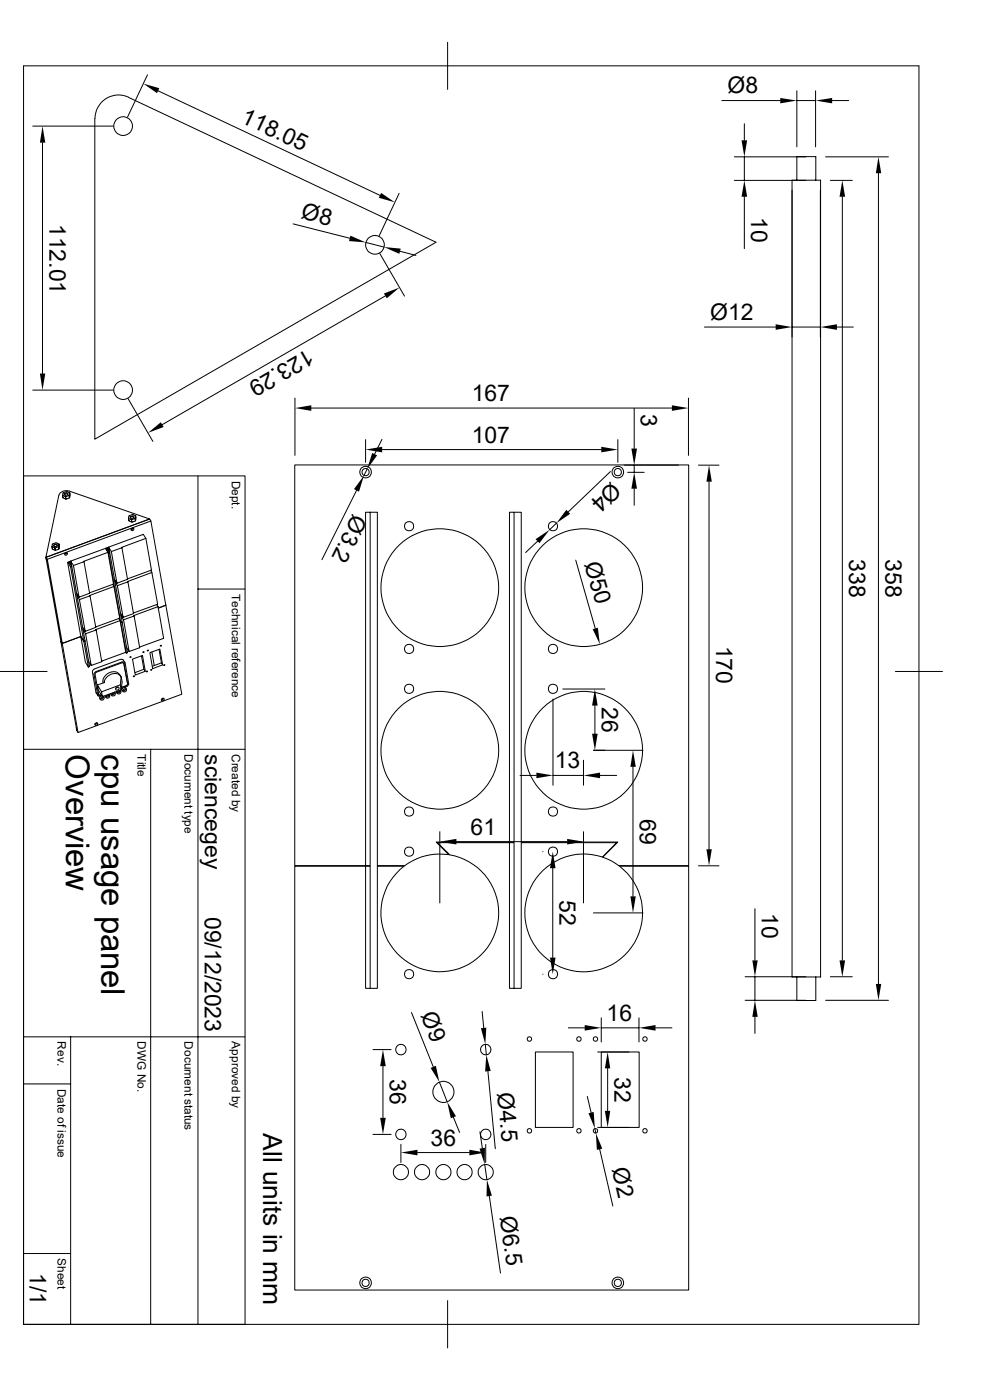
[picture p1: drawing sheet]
<svg xmlns="http://www.w3.org/2000/svg" width="210mm" height="297mm" viewBox="0 0 210 297" stroke-linecap="round" stroke-linejoin="round" font-family="sans-serif">
<g fill="none" stroke="#000" stroke-width=".21">
<path d="M5 14h189.9v267h-189.9zM31.3 15.9l-4.2 8.9M33.5 19.3l47.1 22.1M95 9v10M169 19.3v11.9M173 19.3v11.9M6.9 26.8h17.1M9 30.3v48.9M27.3 20.6a5 5 0 0 0-7.1 4.5M27.3 20.7l65.2 30.7-72.4 41.8v-68.1M153.1 21.3h12.4M155.8 38.3h15.1"/>
<path d="M155.8 33.3h15.1M157.9 26.2v3.6M157.9 33.3v5M168 38.2h6.1v169.1h-6.1zM169 38.2v-5h4.1v5M169 21.3h4M175.1 33.3h13.4M176.1 38.3h4.7M176.5 21.3h3.5M186.4 36.7v172M62.2 47.5l12 3M77.6 51.4l3.8 1"/>
<path d="M80.6 53.8l5.2 9M84.7 41l-4.3 9M84.8 53.3l3.4 .9M157.9 41.7v11M178.7 41.7v162.1M81.7 62.8l-47.3 27.3M149.4 69.4h15.1M168 69.4h6M177.5 69.4h3.5M6.9 82.8h17.1M27.2 84.6l5.2 9M62.6 84.5v12.1"/>
<path d="M66 86.6h76.5M77.6 93.3v4.8M77.9 99.5l-.7 1.4M81 93.2l-1.5 3.2M81.1 95.4h46.5M131.1 93.3v4.8M132.4 98.7h11.5M134.5 86.6v8.6M134.5 98.7v1.5M146 84.5v12.1M148.2 98.7h4.3M5 101h47v180h-47"/>
<path d="M10 118.7l-.3-.5 3.2 17.9 .3 .4M11 116l.6 .2 .1 .5-.6-.3M11.1 116.4v.1M11.5 115.5h.6a.37 .37 0 0 1-.3 .4 .37 .37 0 0 1-.4-.2zM11.7 116.7h.1M11.7 116.3l.7-.3 .1 .4-.8 .3M12 115.9l.1-.1a.29 .29 0 0 0-.4-.3 .29 .29 0 0 0-.2 .4l.1 .1M12.5 105l-2.8 13.2 .2 .7M12.5 115.5l-.5-.3-.6 .1a.61 .61 0 0 0-.4 .7l.1 .4M12.5 115.5l.1 .5-.2 .5M12.5 115.5l-.1 .5M13.3 105.2l.6 .2 .1 .5-.7-.4"/>
<path d="M13.7 104.6h.7a.37 .37 0 0 1-.3 .5 .37 .37 0 0 1-.5-.3zM13.9 105.5l.8-.3v.4l-.6 .3M14.1 117.2l-.3 .2M14.2 117.2l-.2 .3h-.3M14.3 105l.1-.1a.29 .29 0 0 0-.4-.3 .29 .29 0 0 0-.2 .4l.1 .1M14.4 119.3l2.7 15.7 .7 1.1-2.8-15.8M14.4 119.3l.2-.1 .6 1-.2 .1zM14.6 104.2a1.67 1.67 0 0 0-2.1 .8M14.7 104.2l17.1 5.9-22.1 8.1 22.1-8.1 .2 .4M14.8 105.6h-.1M14.8 104.6h.1M14.8 104.6l-.5-.3-.3 .1a.66 .66 0 0 0-.7 .8l.1 .4"/>
<path d="M14.8 119.1l.1 .6M14.8 104.6l-.1 .9M14.8 104.6l-.1 .6M15 119l.2 1.1-.2-1.1-.4 .2M22.4 116.3l.5 .9-5.1 1.9 1.2 6.8-2.2 .8-1.2-6.7 2.2-.8M22.4 116.3l-7.4 2.7 .6 1M22.6 116.2l.7 1.1h-.3l-.6-1M22.9 116.2v.6M22.9 117.2l1.2 6.7-5.1 1.9M23 117.3l2.6 14.7-.1-.1M23 116.1l.2 1.1-.2-1.1-.6 .2M23.3 117.3l2.6 14.7h-.3h.3l1.2 6.5-.3 .1-.1-.2"/>
<path d="M25.9 116.2l-2.3 .8 1.2 6.7 2.3-.8-1.3-6.8 5.1-1.9-.5-.8-7.4 2.7 .6 .9M27.3 110.1l.5 .1 .2 .5-.7-.3M27.3 110.4h.1M27.7 109.6h.7a.37 .37 0 0 1-.3 .4 .37 .37 0 0 1-.5-.3zM27.9 110.4l.8-.4v.4l-.1 .2-.6 .1M27.9 110.7h.2M28.2 112l-.3 .2M28.2 109.9l.1-.1a.29 .29 0 0 0-.3-.2 .29 .29 0 0 0-.2 .3l.1 .1M28.3 112l-.2 .3h-.3M28.7 110.1l.1-.6-.1 1M28.8 109.5l-.6-.3-.5 .1a.67 .67 0 0 0-.4 .8v.3M30.9 114.2l1.2 6.7-5 1.9"/>
<path d="M42 101v180M75.6 104l-7.3 14.7M78.5 108.7h-.9v74.9h.9v-74.9h1.6v74.9h5.7M108.1 108.7h1v69.9h-1zM109.1 108.7h1.5v69.9h20.5l-3.2 3.2M114 114.8l-2.5 2.4M118 111l-1.4 1.4M122.1 118.8l4.2 14.5M129.5 100l-8.9 8.6M133.1 100.2h3.6M134.5 103.7v3.5M150.4 102.2v78"/>
<path d="M12.9 136.1l3.4 18.9M13 136.1l.2 .4M15.2 120.2l2.8 15.7-.2 .2 .2-.1 1 5.4-.2 .1-.7-1-1-5.5M16.3 125.9l.5 .8M16.3 126.4l.5 .8M16.5 126.2l-.2 .1M17.1 135l.7 1.1 1 5.4M17.5 133.1l.6 .8M17.6 133.6l.6 .9M17.8 133.5h-.2M18 136h.1M23.9 124l.3 .4-5.1 1.9 1.2 6.8-2.2 .8-1.3-6.7 2.3-.8"/>
<path d="M24.2 124.4l1.2 6.7-5.1 1.9M24.3 122.9l.5 .8M24.4 123.4l.5 .8M24.5 123.3h-.2M25.2 131.2l.3 .5-5.1 1.9 1.2 6.8-2.3 .8-1.1-6.7 2.2-.9M25.5 131.7l1.2 6.7-5.1 1.9M25.5 131.9l1.3 6.7M25.6 139.9l-5.7 2.1-.3 .5M25.6 139.9h.4l.5 .6M25.6 130.1l.5 .9M25.7 130.6l.5 .9M25.8 130.5l-.1 .1"/>
<path d="M25.9 132h.1M26.8 137.4l.6 .8M27.6 139.4l.2-.1-.1 .2zM28.1 139.8l2.1-.7 .6 3.3-2.1 .8zM30 139.1l.5 2.9 .3 .4M30.3 138.3h.3l-.1 .1zM31.2 138l.3-.1-.1 .2zM31.8 138.5l2.1-.8 .6 3.4-2.1 .8zM32 121l.2 .5-5.1 1.9 1.2 6.8-2.2 .8-1.2-6.8 2.2-.8M32.2 138.3l.5 2.9M32.2 121.5l1.2 6.7-5.1 1.8M33.2 128.2l.3 .5-5.1 1.9 1.2 6.8-2.2 .8-1.2-6.7 2.2-.8"/>
<path d="M33.5 128.7l1.2 6.7-5.1 1.9M33.6 129l1.6-.6 3.4 18.9-22 8.1-3.4-18.9 3.9-1.5M33.6 129l1.6-.6-3.2-17.9-22 8.2 3.2 17.8 3.9-1.5M33.7 137.8l.5 2.8M34 137l.2-.1v.2zM35.2 128.4h.1M42 125h10M0 142.5h10M5 159h47M16.2 154.3l.1 .7M16.3 155l.3 .4M18.8 140.3l.5 .9"/>
<path d="M19.6 142.5l.8 4.4M19.9 143.1l.8 4.4M20.2 143l.8 4.4M20.4 142.5l-.5 .5M20.4 147l.4 .6M20.4 146.9v.1M20.4 142.7l-.2 .3M20.4 153.3l-.2 .2M20.6 153.3l-.2 .3h-.3M20.7 145.3l.1 1 .9 1.5 4-1.5M20.7 145.3l.8 1.5 .2 1M20.7 147.4l.1 .3h.5"/>
<path d="M21 147.4l.3 .1-.3-.1M21.2 148.3l.2 .2M21.3 147.7l-.2 .3 .1 .3M21.4 148.1v.1M21.5 147.4l-.2 .1M21.6 147.6l-.3 .1M21.8 147.9v.4l-.3-.1M21.9 147.7h.1M22 147.7l.1 .3M22.1 144.4l.1 .4-1.5 .5M22.3 147.6l.1 .2M22.4 147.8l.2 .2"/>
<path d="M22.6 147.7h.1M22.9 147.4v.4h-.3M23.1 147.3l.2 .3M23.5 147.1l.1 .3M23.5 147.4l.2 .2M24.1 147l.1 .1M24.2 147.1l-.1 .3-.4-.2M24.3 146.8v.1M24.4 146.9l.1 .3M24.7 146.7l.1 .2M24.7 147l.2 .2M25 145.7l-.5 .3"/>
<path d="M25.3 143a2.03 2.03 0 0 0-3.2 .6 1.34 1.34 0 0 0-.2 1.3M25.3 146.6v.3l-.4-.1M25.3 143l.4 .7M25.5 146.4h.1M25.5 145.3l-4 1.5M25.6 146.4l.1 .3M25.7 143.6l-.3-.3a1.5 1.5 0 0 0-1.8-.3l-.7 .4-.7 1M25.7 143.6l.2 1.1M25.7 143.6l-.2 1.7 .2 1 .2-1.6M25.9 140.5h.5l.1 .2M25.9 140.4l-5.5 2.1M26 140.6l.2 .2"/>
<path d="M26 140.6l-5.6 2M26 146l-.1 .4 .2 .3M26.2 140.6l.9 4.6-1.4 .6M26.3 140.7l.8 4.4M26.5 145.8l.3 .5M26.5 146.1v.4l-.4-.2M26.5 140.6l.8 4.5-.4 .5M26.8 145.5l-1.1 .4M26.8 145.7l-1.1 .4M27.1 145.2l-.3 .3M28.3 143.5l.2-.1-.1 .2zM30.5 142l-1.9 .7"/>
<path d="M31 142.5l.3-.1-.1 .1zM32 159v122M32 142.1l.2-.1-.1 .2zM34.5 141.1l-.3-.5-1.9 .8M34.5 148.1l-.3 .2M34.7 148.1l-.2 .3h-.3M34.7 141.1l.3-.1-.1 .2zM117.3 148.3v18.3M119.4 146.2h8.9M125.9 159.2h10.5M126.2 149.7v6M189.9 142.5h10"/>
<path d="M93.3 176.4v15.2M96.8 178.6h23.5M108.1 178.8h-15.3l2.6 2.5M108.1 178.6h-15.6l2.7 2.7a12.6 12.6 0 0 0-9.4 2.4M110.3 164.5h3.5M117.3 164.5h6.5M123.8 161.3v5.3M123.8 176.4v15.2M127.3 164.5h3.5M134.3 162.7v27.5M77.6 183.8h-15.1v89.9h83.6v-89.9h-14.7a12.5 12.5 0 0 1-1.6 20.8 12.5 12.5 0 0 1-18.4-9.8 12.5 12.5 0 0 1 16.4-13l3-3h-20.2v30.9h-1.5v-30.9h-1v30.9h1M77.6 183.8h.9v25.9h-.9z"/>
<path d="M77.6 183.6h-15.1v-85h83.6v85h-14.8M95.4 181.4a12.5 12.5 0 0 1 9.3 17.3 12.5 12.5 0 0 1-19.1 4.8 12.5 12.5 0 0 1 .1-19.7h-5.6v25.9h-1.6M115.1 180.7h.1M117.3 184.2v19M125.9 193.7h10.5M127.9 181.9a11.8 11.8 0 0 1 3.4 1.8M148.2 183.7h4.3M160.1 192.8v11M5 220h47M15 220v61M87.3 214.8l4.6 11.5M102.3 214.6l.3 3.5"/>
<path d="M115.1 206.7h.1M120.6 218.1h3.4M127.6 215.9v5.2M127.6 218.1h8M135.6 215.9v5.2M139.1 218.1h3.4M158.1 207.2h12.8M158.1 212.2h12.8M160.1 207.2v5M160.1 215.7v3.5M169 207.3v5h4.1v-5M175.1 212.2h13.4"/>
<path d="M176.1 207.2h4.7M5 230h10M79.1 222.7h3.9M81.2 226.2v11M93.2 229.6l1.7 4.2M96.2 237l1.3 3.2M103 221.6l.2 2.2M103.5 227.3l1.6 16.4M113.6 223.2h8v16h-8zM124.6 232.6l.8 3.4M126.2 239.4l.2 1M126.8 223.2h6.6"/>
<path d="M126.8 239.2h6.6M127.6 223.2h8v16h-8zM128.9 226.7v9M79.1 240.7h3.9M85 242.8v3.8M88.6 244.5h11M101.8 240.1l.5 3.5M102.8 247.1l.5 3.2M103 242.8v3.8M103.8 253.7l2.4 16.4M127.2 243.8l2.8 12.1M5 265.9h10"/>
<path d="M95 275.9v10.1"/>
<circle cx="26.1" cy="26.7" r="1.98"/>
<circle cx="79.5" cy="51.9" r="1.98"/>
<circle cx="26.1" cy="82.7" r="1.98"/>
<circle cx="14" cy="117.5" r=".31"/>
<circle cx="28.1" cy="112.3" r=".31"/>
<circle cx="77.6" cy="100.2" r="1.23"/>
<circle cx="77.6" cy="100.2" r=".77"/>
<circle cx="86.8" cy="111.6" r=".98"/>
<circle cx="117.3" cy="111.6" r=".98"/>
<circle cx="131.1" cy="100.2" r="1.23"/>
<circle cx="131.1" cy="100.2" r=".77"/>
<circle cx="86.8" cy="137.7" r=".98"/>
<circle cx="93.3" cy="124.7" r="12.5"/>
<circle cx="117.3" cy="137.7" r=".98"/>
<circle cx="123.8" cy="124.7" r="12.5"/>
<circle cx="20.4" cy="153.6" r=".31"/>
<circle cx="21.8" cy="148.2" r=".36"/>
<circle cx="22.9" cy="147.8" r=".36"/>
<circle cx="24.1" cy="147.3" r=".36"/>
<circle cx="24.8" cy="146.1" r=".36"/>
<circle cx="25.3" cy="146.9" r=".36"/>
<circle cx="26.5" cy="146.5" r=".36"/>
<circle cx="34.5" cy="148.4" r=".31"/>
<circle cx="86.8" cy="146.1" r=".98"/>
<circle cx="93.3" cy="159.2" r="12.5"/>
<circle cx="117.3" cy="146.1" r=".98"/>
<circle cx="123.8" cy="159.2" r="12.5"/>
<circle cx="86.8" cy="172.2" r=".98"/>
<circle cx="117.3" cy="172.2" r=".98"/>
<circle cx="86.8" cy="180.7" r=".98"/>
<circle cx="117.3" cy="180.7" r=".98"/>
<circle cx="86.8" cy="206.7" r=".98"/>
<circle cx="117.3" cy="206.7" r=".98"/>
<circle cx="85.1" cy="222.7" r="1.11"/>
<circle cx="94.1" cy="231.6" r="2.25"/>
<circle cx="103" cy="222.7" r="1.11"/>
<circle cx="112.3" cy="220.4" r=".47"/>
<circle cx="112.3" cy="239.9" r=".47"/>
<circle cx="122.8" cy="220.4" r=".47"/>
<circle cx="122.8" cy="239.9" r=".47"/>
<circle cx="126.3" cy="239.9" r=".47"/>
<circle cx="126.3" cy="220.4" r=".47"/>
<circle cx="136.8" cy="239.9" r=".47"/>
<circle cx="136.8" cy="220.4" r=".47"/>
<circle cx="85.1" cy="248.7" r="1.61"/>
<circle cx="85.1" cy="240.7" r="1.11"/>
<circle cx="89.5" cy="248.7" r="1.61"/>
<circle cx="94.1" cy="248.7" r="1.61"/>
<circle cx="98.6" cy="248.7" r="1.61"/>
<circle cx="103" cy="248.7" r="1.61"/>
<circle cx="103" cy="240.7" r="1.11"/>
<circle cx="77.6" cy="272.2" r="1.23"/>
<circle cx="77.6" cy="272.2" r=".77"/>
<circle cx="131.1" cy="272.2" r="1.23"/>
<circle cx="131.1" cy="272.2" r=".77"/>
</g>
<g fill="#000">
<path d="M30.4 17.7l3.4 1-.5 1.1zM9 26.8l.6 3.5h-1.1zM157.3 29.8h1.2l-.6 3.5zM165.5 20.8l3.5 .5-3.5 .6zM173 21.3l3.5-.5v1.1zM186.4 33.3l.5 3.4h-1.1zM74.3 50l3.3 1.4-3.6-.3zM80.9 40.9l2.9 2-3.5-.9zM81.4 52.4l3.6 .3-.3 1.1zM157.9 38.3l.6 3.4h-1.2zM178.7 38.3l.6 3.4h-1.2zM8.5 79.2h1.1l-.6 3.6z"/>
<path d="M81.4 62.3l3.4-1.3-2.8 2.3zM164.5 68.8l3.5 .6-3.5 .6zM174 69.4l3.5-.6v1.2zM31.4 91.8l2.7-2.2 .6 1zM62.6 86.6l3.4-.6v1.2zM79 96.1l1 .5-2.1 2.9zM77.6 95.4l3.5-.6v1.2zM127.6 94.8l3.5 .6-3.5 .6zM133.9 95.2h1.2l-.6 3.5zM142.5 86l3.5 .6-3.5 .6zM77.2 100.9l-1 3.4-1.1-.5zM113.6 114.4l3-2-2.2 2.8z"/>
<path d="M120.1 108.2l.8 .8-2.9 2zM134.5 100.2l.6 3.5h-1.2zM150.4 98.7l.6 3.5h-1.1zM125.7 133.5l1.1-.3 .5 3.5zM126.2 146.2l.6 3.5h-1.2zM125.6 155.7h1.2l-.6 3.5zM93.3 178.6l3.5-.6v1.2zM113.8 163.9l3.5 .6-3.5 .6zM120.3 178l3.5 .6-3.5 .6zM123.8 164.5l3.5-.6v1.2zM134.3 159.2l.6 3.5h-1.2zM117.3 180.7l.6 3.5h-1.2z"/>
<path d="M133.7 190.2h1.2l-.6 3.5zM149.9 180.2h1.1l-.6 3.5zM102 218.1l1.2-.1-.2 3.6zM116.7 203.2h1.2l-.6 3.5zM124 217.5l3.6 .6-3.6 .6zM135.6 218.1l3.5-.6v1.2zM160.1 212.2l.6 3.5h-1.1zM159.6 203.8h1.1l-.6 3.4zM178.1 203.8h1.2l-.6 3.4zM185.8 208.7h1.1l-.5 3.5zM81.2 222.7l.6 3.5h-1.2zM80.6 237.2h1.2l-.6 3.5z"/>
<path d="M91.4 226.6l1.1-.5 .7 3.5zM94.9 233.8l1.8 3-1.1 .4zM103.2 223.8l.9 3.4-1.2 .1zM124.8 236.2l1.1-.3 .3 3.5zM128.9 223.2l.6 3.5h-1.2zM128.3 235.7h1.2l-.6 3.5zM85 244.5l3.6-.6v1.2zM99.6 243.9l3.4 .6-3.4 .6zM101.7 243.7l1.2-.2-.1 3.6zM103.3 250.3l1.1 3.4-1.2 .1zM126.4 240.4l1.4 3.3-1.2 .3z"/>
</g>
<g font-size="7">
<text x="14" y="160" transform="rotate(90 14 160)">Overview</text>
<text x="21.5" y="160" transform="rotate(90 21.5 160)">cpu usage panel</text>
</g>
<text font-size="5.6" x="55.8" y="240.5" transform="rotate(90 55.8 240.5)">All units in mm</text>
<g font-size="4.9">
<text x="154.3" y="19.8">Ø8</text>
<text x="50.8" y="25.8" transform="rotate(25 50.8 25.8)">118.05</text>
<text x="10.5" y="47.5" transform="rotate(90 10.5 47.5)">112.01</text>
<text x="63.7" y="46.3" transform="rotate(14 63.7 46.3)">Ø8</text>
<text x="159.3" y="46.1" transform="rotate(90 159.3 46.1)">10</text>
<text x="150.7" y="67.9">Ø12</text>
<text x="65.4" y="73.9" transform="rotate(150 65.4 73.9)">123.29</text>
<text x="100.1" y="85.1">167</text>
<text x="136" y="87.8" transform="rotate(90 136 87.8)">3</text>
<text x="100.1" y="93.9">107</text>
<text x="129.7" y="102" transform="rotate(136 129.7 102)">Ø4</text>
<text x="74.9" y="108.9" transform="rotate(117 74.9 108.9)">Ø3.2</text>
<text x="124" y="119.5" transform="rotate(74 124 119.5)">Ø50</text>
<text x="180.2" y="118.7" transform="rotate(90 180.2 118.7)">338</text>
<text x="187.8" y="118.7" transform="rotate(90 187.8 118.7)">358</text>
<text x="151.9" y="136.9" transform="rotate(90 151.9 136.9)">170</text>
<text x="127.7" y="150" transform="rotate(90 127.7 150)">26</text>
<text x="43.5" y="160" transform="rotate(90 43.5 160)">sciencegey</text>
<text x="117.7" y="163">13</text>
<text x="135.8" y="173.7" transform="rotate(90 135.8 173.7)">69</text>
<text x="99.8" y="177.1">61</text>
<text x="118.7" y="191" transform="rotate(90 118.7 191)">52</text>
<text x="43.5" y="194.5" transform="rotate(90 43.5 194.5)">09/12/2023</text>
<text x="161.6" y="193.6" transform="rotate(90 161.6 193.6)">10</text>
<text x="89.2" y="215.4" transform="rotate(68 89.2 215.4)">Ø9</text>
<text x="128.7" y="216.6">16</text>
<text x="82.7" y="229" transform="rotate(90 82.7 229)">36</text>
<text x="105.5" y="231.8" transform="rotate(84 105.5 231.8)">Ø4.5</text>
<text x="130.3" y="228.5" transform="rotate(90 130.3 228.5)">32</text>
<text x="91.4" y="243.1">36</text>
<text x="129.8" y="248" transform="rotate(77 129.8 248)">Ø2</text>
<text x="106" y="258.2" transform="rotate(82 106 258.2)">Ø6.5</text>
<text x="6.3" y="270" transform="rotate(90 6.3 270)">1/1</text>
</g>
<g font-size="2.5">
<text x="49.2" y="102" transform="rotate(90 49.2 102)">Dept.</text>
<text x="49.2" y="126" transform="rotate(90 49.2 126)">Technical reference</text>
<text x="29.2" y="160" transform="rotate(90 29.2 160)">Title</text>
<text x="39.2" y="160" transform="rotate(90 39.2 160)">Document type</text>
<text x="49.2" y="160" transform="rotate(90 49.2 160)">Created by</text>
<text x="12.2" y="220.9" transform="rotate(90 12.2 220.9)">Rev.</text>
<text x="29.2" y="220.9" transform="rotate(90 29.2 220.9)">DWG No.</text>
<text x="39.2" y="220.9" transform="rotate(90 39.2 220.9)">Document status</text>
<text x="49.2" y="220.9" transform="rotate(90 49.2 220.9)">Approved by</text>
<text x="12.2" y="231" transform="rotate(90 12.2 231)">Date of issue</text>
<text x="12.2" y="266.9" transform="rotate(90 12.2 266.9)">Sheet</text>
</g>
</svg>
